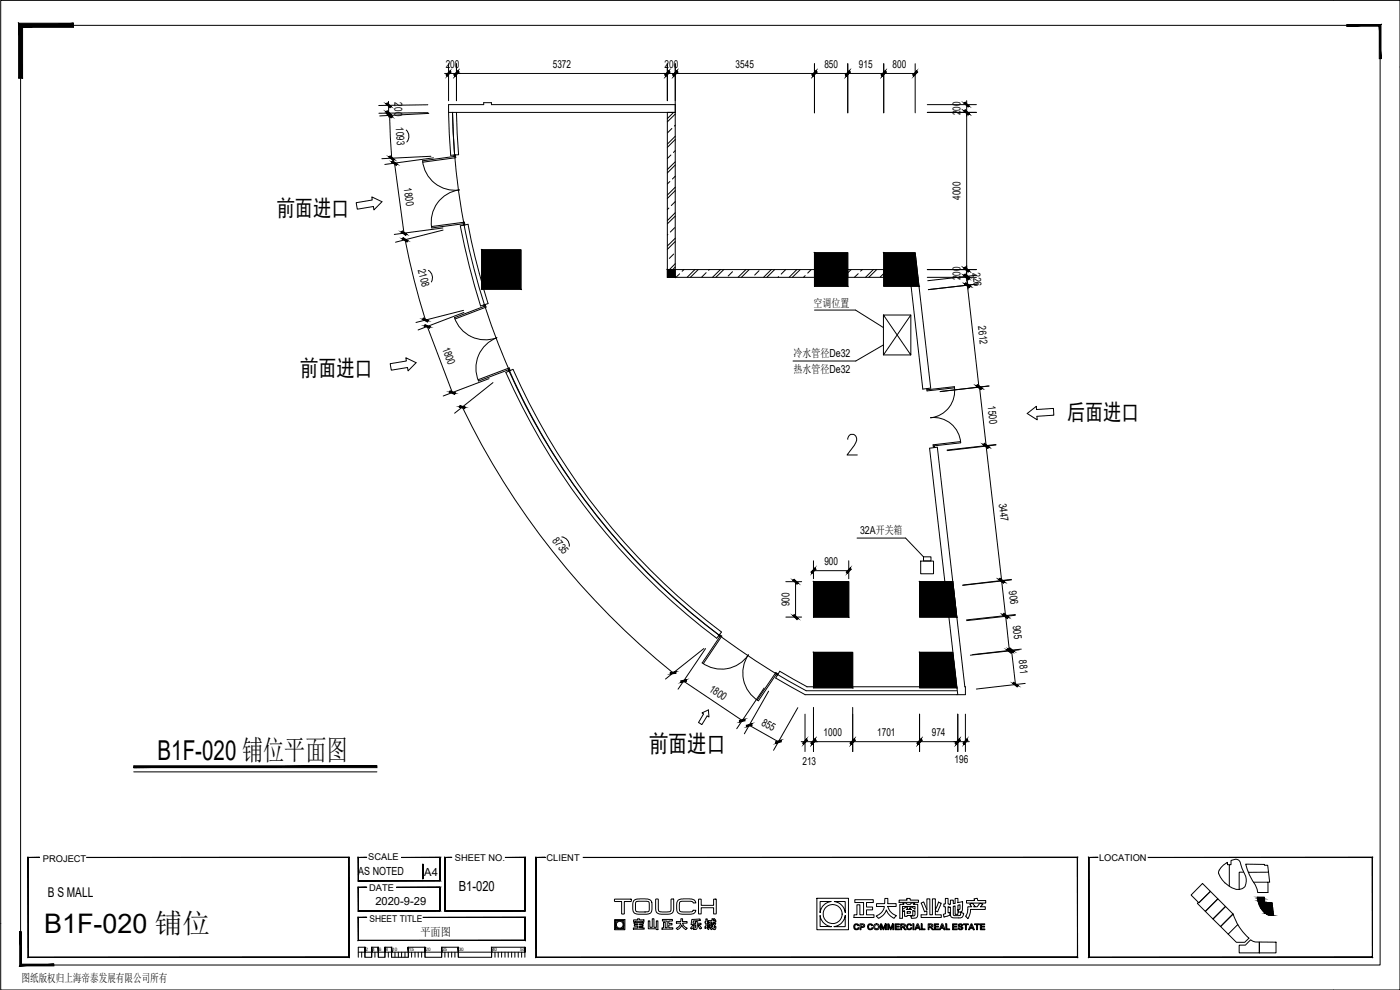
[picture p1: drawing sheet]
<svg xmlns="http://www.w3.org/2000/svg" width="420mm" height="297mm" viewBox="0 0 420 297" stroke-linecap="round" stroke-linejoin="round" font-family="sans-serif">
<path d="M202.6 31.4h-55.1v-.6h-2.3v.6h-10.6v2.3h68M138.1 67.8l2.4-.5a200.3 200.3 0 0 0 6 23.8l-2.3 .7a220.5 220.5 0 0 1-6.1-24zM147.5 82v4.6M273.4 85.9l3.5 30.8 2.4-.3-3.5-30.5M241.6 208.4h48.1v-2.3h-.1l-8.3-71.9-2.3 .3 8.4 73.9M242.1 206.1h45M242.2 206.1l-8.2-4.7-1.2 2 8.8 5" fill="none" stroke="#000" stroke-width=".3"/>
<path d="M135.8 33.7a200.8 200.8 0 0 0 106.1 173.5h45.2" fill="none" stroke="#000" stroke-width=".3"/>
<g fill="none" stroke="#000" stroke-width=".3">
<path d="M134.6 33.7l.7 12.9 2.3-.2-.6-12.7M135.8 33.7l.6 12.8M136.3 46.9l-.1-.3 .5-.1 .1 .8-9.9 1.4M136.7 46.9l-9.9 1.3a9.8 9.8 0 0 0 11.1 8.8M137.9 57a9.8 9.8 0 0 0-8.3 11.4M139 67.1l.1 .4h.4l-.1-.8-9.9 1.3M139.4 67.1l-9.8 1.3M145.3 91.9l-.1-.4 .4-.1 .3 .7-9.3 3.6M145.7 91.8l-9.3 3.5a9.8 9.8 0 0 0 12.7 6M149.1 101.3a9.8 9.8 0 0 0-5.5 13l9.4-3.5M151.8 111.7l2.2-.9a200.4 200.4 0 0 0 62.5 78.8l-1.4 1.9a201.9 201.9 0 0 1-63.3-79.8zM152.5 110.8a201.9 201.9 0 0 0 63.3 79.8"/>
<path d="M152.6 110.9l.1 .5 .4-.2-.3-.8-9.3 3.5M278.5 116.6v.3M286.4 116a8.1 8.1 0 0 1-7.1 9.4M286.4 116l-8.2 1M286.5 116.4l-8.3 .9-.1-.7M279.3 125.3a8.1 8.1 0 0 1 9 7.5M288.3 132.5l-8.3 1 .1 .6h.4v-.3M288.3 132.9l-8.2 .9M216 191l-.3-.3 .2-.3 .7 .5-5.5 8.2M216.3 190.7l-5.6 8.2M224.6 196.5a9.8 9.8 0 0 0 3 13.8M224.6 196.5a9.8 9.8 0 0 1-13.9 2.4"/>
<path d="M232.9 202.4l.4 .2 .2-.3-.7-.5-5.6 8.2M233.2 202l-5.6 8.3"/>
</g>
<!-- layer: 0 -->
<g fill="#000" stroke="#000" stroke-width=".3">
<path d="M413.9 7.9v9.7h.5zM413.9 7.9l.5-.5v10.2zM404.2 7.9h9.7l.5-.5zM404.2 7.4h10.2l-10.2 .5z"/>
<path d="M5.6 7v16.5h1.2zM5.6 7l1.2 1.2v15.3zM5.6 7l1.2 1.2 15.3-1.2zM6.8 8.2l15.3-1.2v1.2z"/>
<path d="M116.2 30.8l-.3 .4 1.5 .8zM115.9 31.2l1.5 .8-.3 .3z"/>
<path d="M115.9 33.6l1.2 1.1 .3-.3zM115.9 33.6l.3-.4 1.2 1.2z"/>
<path d="M116.2 34.2l1.1 1.2 .4-.4zM116.5 33.9l1.2 1.1-1.5-.8z"/>
<path d="M133.9 22.5l.3 .3 .8-1.5zM135 21.3l.4 .3-1.2 1.2z"/>
<path d="M137.4 21.3l-.8 1.5 1.2-1.2zM136.2 22.5l1.2-1.2-.8 1.5z"/>
<path d="M137.4 21.3l-.8 1.5 1.2-1.2zM136.2 22.5l1.2-1.2-.8 1.5z"/>
<path d="M199.5 22.5l.4 .3 .8-1.5zM200.7 21.3l.3 .3-1.1 1.2z"/>
<path d="M199.5 22.5l.4 .3 .8-1.5zM200.7 21.3l.3 .3-1.1 1.2z"/>
<path d="M203.1 21.3l-.9 1.5 1.2-1.2zM201.9 22.5l1.2-1.2-.9 1.5z"/>
<path d="M203.1 21.3l-.9 1.5 1.2-1.2zM201.9 22.5l1.2-1.2-.9 1.5z"/>
<path d="M243.7 22.5l.3 .3 .9-1.5zM244.9 21.3l.3 .3-1.2 1.2z"/>
<path d="M244.9 21.3l-.9 1.5 1.2-1.2zM243.7 22.5l1.2-1.2-.9 1.5z"/>
<path d="M253.7 22.5l.3 .3 .8-1.5zM254.8 21.3l.4 .3-1.2 1.2z"/>
<path d="M254.8 21.3l-.8 1.5 1.2-1.2zM254.8 21.3l-.8 1.5-.3-.3z"/>
<path d="M264.5 22.5l.3 .3 .8-1.5zM265.6 21.3l.4 .3-1.2 1.2z"/>
<path d="M265.6 21.3l-.8 1.5 1.2-1.2zM264.5 22.5l1.1-1.2-.8 1.5z"/>
<path d="M273.9 22.5l.3 .3 .9-1.5zM275.1 21.3l.3 .3-1.2 1.2z"/>
<path d="M289.7 30.6l-.4 .4 1.5 .8zM289.3 31l1.5 .8-.3 .3z"/>
<path d="M289.3 33.3l1.2 1.2 .3-.4zM289.7 33l1.1 1.1-1.5-.8z"/>
<path d="M289.3 33.3l1.2 1.2 .3-.4zM289.7 33l1.1 1.1-1.5-.8z"/>
<path d="M117.1 46.8l-.3 .3 1.6 .8zM116.8 47.1l1.6 .8-.4 .3z"/>
<path d="M117.6 48.6l1.3 1 .3-.3zM117.9 48.2l1.3 1.1-1.6-.7z"/>
<path d="M120.7 69.3l-.3 .4 1.6 .6zM120.4 69.7l1.6 .6-.2 .3z"/>
<path d="M120.7 71.7l1.4 .9 .3-.4zM121 71.3l1.4 .9-1.7-.5z"/>
<path d="M144.6 75l11.7 11.8v-11.8zM144.6 75l11.7 11.8h-11.7z"/>
<path d="M244.4 75.8l10 10.1v-10.1zM244.4 75.8l10 10.1h-10z"/>
<path d="M265.2 75.8l10.6 10.1-1.1-10.1zM265.2 75.8l10.6 10.1h-10.6z"/>
<path d="M127 95.4l-.2 .4 1.7 .4zM126.8 95.8l1.7 .4-.2 .4z"/>
<path d="M127.4 97.8l1.5 .7 .2-.4zM127.6 97.4l1.5 .7-1.7-.3z"/>
<path d="M289.6 82.2l-.3 .4 1.7 .6zM289.3 82.6l1.7 .6-.3 .4z"/>
<path d="M289.7 80.1l-.4 .4 1.5 .8zM289.3 80.5l1.5 .8-.3 .3z"/>
<path d="M289.7 80.1l-.4 .4 1.5 .8zM289.3 80.5l1.5 .8-.3 .3z"/>
<path d="M289.3 82.8l1.2 1.2 .3-.4zM289.3 82.8l.4-.3 1.1 1.1z"/>
<path d="M289.5 85.2l1.3 1.1 .3-.4zM289.8 84.9l1.3 1-1.6-.7z"/>
<path d="M289.6 85.2l1.4 1.1 .3-.4zM289.9 84.9l1.4 1-1.7-.7z"/>
<path d="M135.1 117.2l-.2 .5 1.7 .2zM134.9 117.7l1.7 .2-.2 .4z"/>
<path d="M293.3 115.4l-.3 .4 1.6 .7zM293 115.8l1.6 .7-.3 .4z"/>
<path d="M293.2 115.8l1.3 1 .3-.3zM293.5 115.4l1.3 1.1-1.6-.7z"/>
<path d="M137.9 122.1l1.5 .5 .2-.4zM138 121.7l1.6 .5-1.7-.1z"/>
<path d="M295.4 133l-.3 .4 1.7 .7zM295.1 133.4l1.7 .7-.3 .3z"/>
<path d="M295.2 133.5l1.3 1.1 .3-.4zM295.4 133.1l1.4 1.1-1.6-.7z"/>
<path d="M238 174.1l1.2 1.2 .3-.4zM238 174.1l.3-.3 1.2 1.1z"/>
<path d="M244.6 170.5l-.9 1.4 1.2-1.1zM244.6 170.5l-.9 1.4-.3-.3z"/>
<path d="M254 171.6l.3 .3 .8-1.4zM255.1 170.5l.4 .3-1.2 1.1z"/>
<path d="M244.1 174.5l10.6 10.7v-10.7zM244.1 174.5l10.6 10.7h-10.6z"/>
<path d="M276 174.5l11.1 10.7-1.1-10.7zM276 174.5l11.1 10.7h-11.1z"/>
<path d="M300.1 173.5l-.3 .3 1.6 .7zM299.8 173.8l1.6 .7-.3 .4z"/>
<path d="M299.8 174l1.3 1 .3-.3zM300.1 173.6l1.3 1.1-1.6-.7z"/>
<path d="M238.3 184.4l-.3 .3 1.5 .9zM238 184.7l1.5 .9-.3 .3z"/>
<path d="M244.1 195.7l11.8 10.7v-10.7zM244.1 195.7l11.8 10.7h-11.8z"/>
<path d="M276 195.7l11.1 10.7-1.2-10.7zM276 195.7l11.1 10.7h-11.1z"/>
<path d="M301.3 184.2l-.3 .4 1.6 .6zM301 184.6l1.6 .6-.3 .4z"/>
<path d="M301 184.4l1.3 1 .3-.4zM301.3 184l1.3 1-1.6-.6z"/>
<path d="M302.4 194.6l-.3 .4 1.6 .7zM302.1 195l1.6 .7-.3 .3z"/>
<path d="M302.8 194.8l1.3 1 .3-.4zM303.1 194.4l1.3 1-1.6-.6z"/>
<path d="M201.2 201.7v.5l1.6-.6zM201.2 202.2l1.6-.6 .1 .4z"/>
<path d="M204.4 204.8l1.6-.4v-.5zM204.3 204.3l1.7-.4-1.6 .9z"/>
<path d="M221.9 216.1l.1 .5 1.5-.8zM222 216.6l1.5-.8 .1 .5z"/>
<path d="M224.1 218l1.6-.4-.1-.4zM224 217.6l1.6-.4-1.5 .8z"/>
<path d="M304.2 204.7l-.2 .3 1.6 .7zM304 205l1.6 .7-.3 .4z"/>
<path d="M40.1 229.8v.5l73-.5zM40.1 230.3l73-.5v.5z"/>
<path d="M232.7 222.6l.2 .4 1.5-.9zM232.9 223l1.5-.9 .1 .5z"/>
<path d="M242 221.8l-1.1 1.2 .3 .3zM242 221.8l.4 .3-1.2 1.2z"/>
<path d="M244.6 221.8l-.9 1.5 1.2-1.2zM244.6 221.8l-.9 1.5-.3-.3z"/>
<path d="M244.6 221.8l-.9 1.5 1.2-1.2zM244.6 221.8l-.9 1.5-.3-.3z"/>
<path d="M255.1 223l.4 .3 .8-1.5zM256.3 221.8l.4 .3-1.2 1.2z"/>
<path d="M256.3 221.8l-.8 1.5 1.2-1.2zM256.3 221.8l-.8 1.5-.4-.3z"/>
<path d="M275.2 223l.3 .3 .9-1.5zM276.4 221.8l.3 .3-1.2 1.2z"/>
<path d="M276.4 221.8l-.9 1.5 1.2-1.2zM276.4 221.8l-.9 1.5-.3-.3z"/>
<path d="M286.7 223l.3 .3 .9-1.5zM287.9 221.8l.3 .3-1.2 1.2z"/>
<path d="M286.7 223l.3 .3 .9-1.5zM287.9 221.8l.3 .3-1.2 1.2z"/>
<path d="M290.2 221.8l-.9 1.5 1.2-1.2zM290.2 221.8l-.9 1.5-.3-.3z"/>
<path d="M26.1 257.2h78.6zM26.1 257.3l78.6-.1zM104.7 257.2v30.1zM104.6 257.3l.1 30zM8.5 287.3h96.2zM8.5 287.3l96.1-.1zM8.5 257.2v30.1zM8.5 257.2v30zM8.5 257.2h3.4zM8.5 257.3l3.4-.1z"/>
<path d="M120.6 257.2h11.5zM120.6 257.3l11.5-.1zM132 257.3l.1 7zM132 257.3l.1 7zM107.5 264.3h24.6zM107.5 264.3l24.5-.1zM107.5 257.2v7.1zM107.5 257.2l.1 7zM107.5 257.2h2.5zM107.6 257.3l2.4-.1z"/>
<path d="M126.9 259.3v4.4zM126.9 259.3v4.4z"/>
<path d="M151.7 257.2h5.9zM151.7 257.3l5.9-.1zM157.6 257.2v16.1zM157.5 257.3l.1 16zM133.5 273.3h24.1zM133.5 273.3l24-.1zM133.5 257.2v16.1zM133.5 257.2l.1 16zM133.5 257.2h2.1zM133.6 257.3l2-.1z"/>
<path d="M175 257.2h148.4zM175 257.3l148.4-.1zM323.4 257.2v30.1zM323.3 257.3l.1 30zM160.9 287.3h162.5zM160.9 287.3l162.4-.1zM160.9 257.2v30.1zM160.9 257.2l.1 30zM160.9 257.2h2.7zM161 257.3l2.6-.1z"/>
<path d="M344.6 257.2h67.3zM344.6 257.3l67.3-.1zM411.9 257.2v30.1zM411.9 257.3v30zM326.7 287.3h85.2zM326.7 287.3l85.2-.1zM326.7 257.2v30.1zM326.7 257.2l.1 30zM326.7 257.2h2.8zM326.8 257.3l2.7-.1z"/>
<path d="M5.9 279.6l.5 9.7v-9.7zM5.9 279.6l.5 9.7-.5 .5zM6.4 289.3l-.5 .5 10.3-.5zM5.9 289.8l10.3-.5v.5z"/>
<path d="M119 266.2h13.1zM119 266.3l13.1-.1zM132 266.3l.1 7zM132 266.3l.1 7zM107.5 273.3h24.6zM107.5 273.3l24.5-.1zM107.5 266.2v7.1zM107.5 266.2l.1 7zM107.5 266.2h2.5zM107.6 266.3l2.4-.1z"/>
<path d="M127 275.2h30.6zM127 275.3l30.6-.1zM157.6 275.2v7zM157.5 275.3l.1 6.9zM107.5 282.2h50.1zM107.5 282.2l50-.1zM107.5 275.2v7zM107.5 275.2l.1 6.9zM107.5 275.2h2.5zM107.6 275.3l2.4-.1z"/>
<path d="M109.5 284.2l.1 1.5zM109.5 284.2l.1 1.5z"/>
<path d="M111.5 284.2l.1 1.5zM111.5 284.2l.1 1.5z"/>
<path d="M113.5 284.2l.1 1.5zM113.5 284.2l.1 1.5z"/>
<path d="M115.5 284.2l.1 1.5zM115.5 284.2l.1 1.5z"/>
<path d="M117.5 284.2l.1 1.5zM117.5 284.2l.1 1.5z"/>
<path d="M122.5 284.2l.1 1.5zM122.5 284.2l.1 1.5z"/>
<path d="M127.5 284.2l.1 1.5zM127.5 284.2l.1 1.5z"/>
<path d="M132.5 284.2l.1 1.5zM132.5 284.2l.1 1.5z"/>
<path d="M137.5 284.2l.1 1.5zM137.5 284.2l.1 1.5z"/>
<path d="M147.5 284.2l.1 1.5zM147.5 284.2l.1 1.5z"/>
<path d="M157.5 284.2l.1 1.5zM157.5 284.2l.1 1.5z"/>
</g>
<g fill="none" stroke="#000" stroke-width=".3">
<path d="M.2 .1h420v296.9h-420zM6.2 7.6h408v281.9h-408zM144.6 75h11.7v11.8h-11.7zM244.4 75.8h10v10.1h-10zM265.2 75.8h9.5l1.1 10.1h-10.6zM244.4 93h12.4M244.1 174.5h10.6v10.7h-10.6zM257.2 161.4h14.6M276 174.5h10l1.1 10.7h-11.1zM244.1 195.7h11.8v10.7h-11.8zM276 195.7h9.9l1.2 10.7h-11.1zM40.1 231.6h73"/>
<path d="M107.5 285.7h50v1.5M108.5 285.7v1.5M109.5 285.7v1.5M111.5 285.7v1.5M112.5 285.7v1.5M113.5 285.7v1.5M115.5 285.7v1.5M116.5 285.7v1.5M117.5 285.7v1.5M118.5 285.7v1.5M119.5 285.7v1.5M120.5 285.7v1.5"/>
<path d="M121.5 285.7v1.5M122.6 285.7v1.5M123.5 285.7v1.5M124.5 285.7v1.5M125.5 285.7v1.5M126.5 285.7v1.5M127.6 285.7v1.5M132.5 285.7v1.5M133.5 285.7v1.5M134.5 285.7v1.5M135.6 285.7v1.5M136.5 285.7v1.5"/>
<path d="M137.5 285.7v1.5M147.5 285.7v1.5M148.5 285.7v1.5M149.5 285.7v1.5M150.5 285.7v1.5M151.6 285.7v1.5M152.5 285.7v1.5M153.5 285.7v1.5M154.5 285.7v1.5M155.5 285.7v1.5M156.5 285.7v1.5M157.5 284.2h-10v3h-10v-3h-5v3h-4.9v-3h-5v3h-5.1v-3h-2v3h-2v-3h-2v3h-2v-3h-2v3"/>
</g>
<path d="M254.4 131.8a1.68 1.68 0 0 1 .9-1.5h.9a1.64 1.64 0 0 1 .7 2.4l-2.7 3.8h3.1" fill="none" stroke="#000" stroke-width=".3"/>
<!-- layer: PUB_HATCH -->
<g fill="none" stroke="#000" stroke-width=".3">
<path d="M201.6 38.6l-1.3 1.3M202.1 33.7l-1.8 1.9M202.6 34.2l-2.3 2.4M202.6 37.5l-.2 .3M201 54.5l-.7 .7M201.3 46.5l-1 1.1M202.6 40.9l-2.3 2.4M202.6 48.5l-2.3 2.4M202.6 56.2l-2.3 2.3M202.6 41.9l-2.3 2.3M202.6 49.5l-2.3 2.4M202.6 57.2l-2.3 2.3"/>
<path d="M202.6 45.2l-.5 .5M202.6 52.9l-.8 .8M200.4 70.3l-.1 .2M200.7 62.4l-.4 .5M202.2 76.2l-1.3 1.3M202.5 68.3l-1.3 1.3M202.6 63.8l-2.3 2.4M202.6 71.5l-2.3 2.3M202.6 79.1l-1.7 1.8M202.6 64.8l-2.3 2.4M202.6 72.5l-2.3 2.3M202.6 60.5l-1.1 1.2"/>
<path d="M202.6 80.1l-.7 .8M204 82.2l-1.1 1M205.2 80.9l-.5 .5M208.5 80.9l-2.3 2.3M209.6 80.9l-2.4 2.3M211.9 81.8l-1.3 1.3M212.9 80.9l-.3 .2M216.2 80.9l-2.4 2.3M217.2 80.9l-2.4 2.3M219.8 81.5l-1.3 1.3M223.9 80.9l-2.4 2.3M224.8 80.9l-2.3 2.3"/>
<path d="M227.8 81.2l-1.3 1.3M231.5 80.9l-2.3 2.3M232.5 80.9l-2.4 2.3M233.7 83l-.2 .2M235.8 80.9l-1.4 1.3M239.1 80.9l-2.3 2.3M240.2 80.9l-2.4 2.3M241.6 82.7l-.5 .5M243.5 80.9l-1.1 1M254.4 80.9h.1M255.4 80.9l-1 1M257.6 82.1l-1.2 1.1"/>
<path d="M258.8 80.9l-.5 .5M262.1 80.9l-2.3 2.3M263.1 80.9l-2.4 2.3M265.2 82.1l-1 1"/>
</g>
<path d="M202.6 31.4v49.5h41.8v2.3h-41.8M202.6 33.7h-2.3v47.2M265.2 83.2v-2.3h-10.8v2.3h21.1" fill="none" stroke="#000" stroke-width=".3"/>
<!-- layer: PUB_HATCH -->
<path d="M200.3 80.9l2.3 2.3h-2.3zM200.3 80.9l2.3 2.3v-2.3z" fill="#000" stroke="#000" stroke-width=".3"/>
<path d="M200.3 80.9h2.3v2.3h-2.3z" fill="none" stroke="#000" stroke-width=".3"/>
<g fill="none" stroke="#000" stroke-width=".3">
<path d="M134.6 19.1v11.1M137 19.1v11.1M200.3 19.1v11.1M202.6 19.1v14.8M244.4 19.1v14.8M254.4 19.1v14.8M265.2 19.1v14.8M274.7 19.1v14.8M116.6 30.4l.1 4.7M116.9 34.6l.7 12.9M121.9 39a2.6 2.6 0 0 1 .2 3.6M128.4 31.4l-14.7 .3"/>
<path d="M128.4 33.8l-14.7 .2M128.7 34l-14.7 .8M133.4 22h70.4M202.6 22h72.1M278.3 31.4h14.7M278.3 33.7h14.7M290.1 30.2v4.7M290.1 33.7v50.7M118.4 49l2.8 21M129.3 46.9l-14.7 .7M130.1 47.4l-14.6 1.9M121.6 72a220.5 220.5 0 0 0 6.1 24"/>
<path d="M132.9 68.4l-14.6 1.9M133 69l-14.3 3.7M128.2 97.9l7.6 19.9M128.6 81.1a2.6 2.6 0 0 1 .9 3.5M139.1 93.1l-14.3 3.7M139.2 93.8l-13.7 5.2M256.8 93l8.3 5.3M265.1 94.5v12h8.2v-12h-8.2l8.2 12M273.3 94.5l-8.2 12M278.3 80.9h14.7M278.3 83.2h14.7M290 81.7l.6 5"/>
<path d="M290.3 85.6l3.5 30.5M293.1 82.6l-14.7 1.6M293.4 85.2l-14.8 1.7M146.8 113.6l-13.8 5.2M148 114.8l-11.6 9.2M265.1 103.5l-8.3 4.8h-18.8M294 116.1l2 17.6M296.9 115.8l-14.8 1.7M138.7 122.1a231.8 231.8 0 0 0 63.3 79.8M296 133.8l4.6 40.4M298.9 133.4l-14.7 1.6M298.9 133.5l-14.6 1.7"/>
<path d="M168.6 161.1a2.6 2.6 0 0 1 2.2 2.8M235.8 174.5h4.8M238.8 174.5v10.7M244.1 168.3v5.3M244.1 171.2h10.6M254.7 168.3v5.3M271.8 161.4l5.4 5.7M276.3 168.3h3.9v3.9h-3.9zM277.2 167.1h2.2v1.2h-2.2zM300.6 174.3l1.2 10.6M303.5 173.8l-14.6 1.7M303.6 174l-14.7 1.6"/>
<path d="M211.2 194.6l-11.5 9.1M211.8 194.6l-8.3 12.2M235.8 185.2h4.8M301.8 184.7l1.1 10.6M303.6 195.1l1.2 10.3M304.7 184.6l-14.6 1.6M304.7 184.4l-14.6 1.6M305.9 195l-14.7 1.6M306.5 194.8l-14.6 1.6M205.1 204.4l17.7 11.8M224.9 217.6l8.7 5M229.3 206.4l-8.2 12.2"/>
<path d="M230.7 207.4l-7.3 12.8M239.4 212.3l-7.2 12.8M241.6 214.3v11.2M244.1 212.2v13.3M255.9 212.2v13.3M276 214.3v11.2M287.4 214.3v11.2M289.7 214.3v11.2M307.7 205l-14.7 1.7M240.5 222.5h50.4"/>
</g>
<g fill="none" stroke="#000" stroke-width=".3">
<path d="M184.4 269.9h5.1a.52 .52 0 0 1-.2 .6 .52 .52 0 0 1-.6 0h-1.3v3a.49 .49 0 0 1-.4 .8 .49 .49 0 0 1-.4-.8v-3h-1.4a.52 .52 0 0 1-.7 0 .52 .52 0 0 1-.1-.6zM184.4 275.9h3.1v3.1h-3.1zM184.7 277.5l.6 1 .6 .2h-1.2zM184.7 276.2h1.2l-.8 .3-.4 .9zM186.1 276.2h1.1v1.2l-.3-.9zM186.1 278.7l.6-.2 .5-1v1.2zM190.2 276h1.2l-.1-.3h.6l.1 .3h1.3v.7h-.5v-.3h-2.2v.3h-.4zM190.3 270.2l.8-.4 2.4-.1a1.68 1.68 0 0 1 2.2 2v.6a1.91 1.91 0 0 1-2.7 2h-1a1.76 1.76 0 0 1-1.8-.5 1.76 1.76 0 0 1-.3-1.8l.1-1.3zM190.3 276.8h2.8v.4h-1.2v.3h.8a.25 .25 0 0 1 .3 0 .25 .25 0 0 1 0 .4h-.4l.3 .3-.2 .2h.6v.4h-3.2v-.4h1.4v-.5h-1.1v-.4h1.1v-.3h-1.2zM190.9 270.5l2.6-.1a.94 .94 0 0 1 1.1 .1 .94 .94 0 0 1 .3 1.1v.6a1.19 1.19 0 0 1-.4 1.3 1.19 1.19 0 0 1-1.3 .1h-.9a1.16 1.16 0 0 1-1.3-.2 1.16 1.16 0 0 1-.3-1.2zM191.9 277.9h.5l-.2 .2 .3 .3h-.6zM194.6 276.3h.4v1.9h.7v-2.5h.6v2.5h.7v-1.9h.4v2.6h-.4v-.2h-2.4z"/>
<path d="M196.8 269.8h.8v2.1a1.12 1.12 0 0 0 .7 1.7h1.7a.97 .97 0 0 0 1-.1 .97 .97 0 0 0 .4-1l.1-2.8 .7 .2v2a1.85 1.85 0 0 1-.5 2 1.85 1.85 0 0 1-1.9 .4h-.7a1.85 1.85 0 0 1-2-.5 1.85 1.85 0 0 1-.3-1.9zM198.8 275.9h3v.4h-1.1v.8h1v.4h-1v.9h1.2v.4h-3.2v-.4h.4v-1.7h.5v1.7h.6v-2.1h-1.4zM203 276.5h.6a.56 .56 0 0 0 .7-.1 .56 .56 0 0 0 0-.7h.6l-.1 .8h1a.28 .28 0 0 1 .4 .2 .28 .28 0 0 1-.4 .3h-.9a2.24 2.24 0 0 0 1.3 1.5l-.4 .4-.8-.6-.4-.7-.4 .7a.69 .69 0 0 1-1 .5l-.3-.3a1.94 1.94 0 0 0 1.4-1.5h-1.3zM203.5 270.1l.9-.4h2.2a1.85 1.85 0 0 1 2.2 1.2h-.8l-.3-.4-.4-.1h-2.1a.94 .94 0 0 0-1.1 .1 .94 .94 0 0 0-.2 1.1v.9a.98 .98 0 0 0 .3 1 .98 .98 0 0 0 1 .1h2.4l.4-.5h.8a1.09 1.09 0 0 1-1.1 1.1l-2.5 .1a1.75 1.75 0 0 1-2.1-2.2l.1-1.4zM207.6 275.9l2.5-.2 .1 .5-2.1 .2-.1 .6h.7v-.5h.5v.5h1.2v.4l-1.2 .1a1.11 1.11 0 0 1-.5 1.4h-.5l-.1-.4 .6-.1v-1h-1.3zM207.9 277.5l.5 .3-.8 1-.4-.3zM209.5 277.8a.35 .35 0 0 1 .4-.2 .35 .35 0 0 1 .3 .3l.4 .6-.5 .3zM209.7 269.8l.7 .1v1.4a.24 .24 0 0 0 0 .3 .24 .24 0 0 0 .4 0h3.4v-1.7l.2-.1a.49 .49 0 0 1 .6 .1 .49 .49 0 0 1 0 .6l-.1 3.7h-.7v-1.8h-3.8v1.8h-.3a.44 .44 0 0 1-.5-.2 .44 .44 0 0 1 0-.5zM211.8 275.7h.5v.8h.2v.4h-.2l.2 1.3 .1-2h1.1v-.5h.4v.5h.3l-.3-.3 .3-.2 .4 .3-.3 .2h.3v.4h-.7l.1 .9 .2-.7 .4 .3-.6 1 .2 .4 .1-.6a.51 .51 0 0 1 .3 .8 .51 .51 0 0 1-.9-.2l-.4 .5-.3-.4a1.51 1.51 0 0 0 .5-2h-.8v.4h.6a.97 .97 0 0 1-.2 1.3h-.4v-.2l-.3 .8-.3-.3 .2-.4-.9 .3-.1-.5 .3-.1v-.8a.32 .32 0 0 1-.2-.4 .32 .32 0 0 1 .2-.3zM212.9 277.4h.3l-.1 .5h-.2zM214.8 269.8h.1M245.2 269.5h9.4v9.5h-9.4z"/>
<path d="M246.1 274.7a3.8 3.8 0 0 0 3.4 3.3h-3.4zM246.1 270.5h3.3a3.7 3.7 0 0 0-3.3 3.3zM250.3 278a3.8 3.8 0 0 0 3.4-3.3l-.1 3.3zM250.4 270.5h3.3v3.3a3.8 3.8 0 0 0-3.3-3.3zM256.4 277.5l.9-.3 .5 .5-.3 .1a.56 .56 0 0 0-.8-.3 .56 .56 0 0 0-.2 .9l.4 .3 .9-.3a.87 .87 0 0 1-1.3 .4 .87 .87 0 0 1-.1-1.3zM256.5 269.9h5.6v.9h-2v1.3h1.8v.9h-1.8v1.5h2.2v.8h-6v-.8h.9v-3h.9v3h1.1v-3.7h-2.7zM258.1 277.2h.5a.65 .65 0 0 1 .9 .7 .65 .65 0 0 1-1.1 .4v.7h-.3zM258.4 277.4h.1a.39 .39 0 0 1 .6 0 .39 .39 0 0 1-.1 .6 .4 .4 0 0 1-.6 0 .4 .4 0 0 1 0-.6zM260.6 277.3l.9-.1 .5 .5-.4 .1a.56 .56 0 0 0-.8-.3 .56 .56 0 0 0-.1 .9l.4 .3 .9-.3a.89 .89 0 0 1-1.4 .3 .89 .89 0 0 1 0-1.4zM263.1 271.1h2.4l.1-1.4a.49 .49 0 0 1 .6-.2 .49 .49 0 0 1 .2 .7v.9h2.5v.9h-2.5a3.8 3.8 0 0 0 2.6 2.7l-.6 .7a3.9 3.9 0 0 1-2.4-2.4 3.5 3.5 0 0 1-2.4 2.4l-.6-.5a3.7 3.7 0 0 0 2.4-2.9h-2.3zM264.2 277.2h.4l.5 1.4 .5-1.4h.4v1.8h-.3l.1-1.5-.6 1.5-.2-.1-.5-1.4v1.5h-.3zM266.4 277.2h.4l.5 1.4 .5-1.4h.4v1.8h-.3v-1.5l-.5 1.5h-.2l-.5-1.5v1.5h-.3z"/>
<path d="M268.6 277.2h1.3v.2h-1v.5h1v.3h-1v.5h1.1v.3h-1.4zM269.8 270.1h2.4l-.1-.5h.2a.52 .52 0 0 1 .6-.1 .52 .52 0 0 1 .3 .6h2.4v.6h-5.8zM270 271.3h1.3l-.4-.4h1a.98 .98 0 0 0 1.3 .4 .95 .95 0 0 1 1.3-.3l-.3 .3h1.2v1.8a2.43 2.43 0 0 1-.5 2.3l-.8 .1a.51 .51 0 0 1-.6-.1 .51 .51 0 0 1-.1-.6h-.1a.81 .81 0 0 0 1.3-.7v-.9l-.2 .3-.5-.3v1.5h-1.7a.45 .45 0 0 1-.6 .2 .45 .45 0 0 1-.1-.6v-1.1l-.4 .3-.3-.3v2.3h-.8zM270.3 277.2a1.14 1.14 0 0 1 1.4 .6l-.4 .4 .6 .8h-.4l-.6-.8h-.3v.8h-.3zM270.6 277.4h.3a.34 .34 0 0 1 .5 .1 .34 .34 0 0 1-.1 .5 .34 .34 0 0 1-.5-.1h-.2zM270.8 272h3.8v.8l-1.2-.7-.4 .4 .6 .4h-1.6l.5-.4-.5-.5-1.2 .9zM272.2 273.5h1v.5h-1zM272.3 277.4l.3-.2h.7l.3 .5-.3 .1a.56 .56 0 0 0-.8-.3 .56 .56 0 0 0-.1 .9l.4 .3 .4-.1 .1-.3 .4 .1a.89 .89 0 0 1-1.4 .4 .89 .89 0 0 1 0-1.4zM274 277.2h.3v1.8h-.3zM275.3 277.2h.2l.8 1.8h-.3l-.2-.5h-.8l-.2 .5h-.3zM275.4 277.5l.3 .8h-.6zM276.4 271l.8-.3 1 2.2v-3.2h.9v4.8h.7v-4.8a.59 .59 0 0 1 .8 0 .59 .59 0 0 1 .1 .8v2.5l1-2.3 .8 .3-1 2.3a.23 .23 0 0 1-.1 .3 .23 .23 0 0 1-.3-.1l-.4-.3v1.3h1.8v.8h-6.1v-.8h1.8v-1.2l-.7 .3z"/>
<path d="M276.5 277.2h.3v1.5h.8v.3h-1.1zM278.6 277.2h.1a.77 .77 0 0 1 .9 0 .77 .77 0 0 1 .2 .9l-.3 .1 .7 .8h-.4l-.6-.8h-.4v.8h-.2zM278.8 277.4h.3a.33 .33 0 0 1 .5 .1 .33 .33 0 0 1 0 .5 .33 .33 0 0 1-.5-.1h-.3zM280.4 277.2h1.3v.2h-1v.5h.9v.3h-.9v.5h1v.3h-1.3zM282.6 277.2h.3l.7 1.8h-.3l-.1-.5h-.8l-.2 .5h-.3zM282.7 277.5l.3 .8h-.6zM283.7 269.6h.8v1.6h.4v.2l.3-.1v-1.2h.9v1l.5-.1v-1.4h.9v1.2l1.4-.3-.1 2.8-.4 .3-.7 .1-.2-.8 .6-.2v-1.2l-.6 .1v2a.51 .51 0 0 1-.1 .8 .51 .51 0 0 1-.8-.2v-2.4l-.5 .1v1.8a.71 .71 0 0 0 .1 .9 .71 .71 0 0 0 .8 .1l1.2-.1 .2-.9 .1 .1a.74 .74 0 0 1 .7 .7 .74 .74 0 0 1-.5 .7l-1 .2a2.76 2.76 0 0 1-2.4-.5l-.1-2.8-.3 .2-.1-.2h-.3v1.8l.6-.1v.2a.59 .59 0 0 1-.1 .6 .59 .59 0 0 1-.6 .2l-1.1 .4-.2-.8 .6-.2v-2.1h-.4v-.9h.4zM283.8 277.2h.3v1.5h.9v.3h-1.2zM285.9 277.2h1.3v.2h-1v.5h.9v.3h-.9v.5h1.1v.3h-1.4zM287.7 277.4l.8-.2 .4 .5h-.3l-.1-.2a.32 .32 0 0 0-.4-.1 .32 .32 0 0 0-.2 .4h.1a.65 .65 0 0 1 .8 .3 .65 .65 0 0 1-.2 .8l-.9-.1-.2-.4h.2a.43 .43 0 0 0 .5 .3 .43 .43 0 0 0 .4-.4 .78 .78 0 0 1-.9-.9zM289.1 277.2h1.5v.2h-.6v1.6h-.3v-1.6h-.6zM290.1 270.2h2.4l-.2-.5 1-.2v.2a.57 .57 0 0 0 .9 .5h1.6v.8h-1.7l.8 .3-.6 .8h1.4v.8h-4.4l-.1 1.1-.8 1.6-.6-.6 .6-1.3v-1.6h1.2l-.6-.8 .7-.3h-1.6z"/>
<path d="M291.4 277.2h.3l.7 1.8h-.3l-.2-.5h-.7l-.2 .5h-.3zM291.5 277.5l.3 .8h-.5zM291.8 271h2.2l-.2 .4a.91 .91 0 0 1-1.3 .7h-.2a.49 .49 0 0 0-.2-.8zM292.5 277.2h1.5v.2h-.6v1.6h-.3v-1.6h-.6zM294.2 277.2h1.3v.2h-1v.5h1v.3h-1v.5h1.1v.3h-1.4z"/>
<circle cx="186" cy="277.5" r="1.03"/>
<circle cx="249.9" cy="274.2" r="2.85"/>
<circle cx="263" cy="278.1" r=".62"/>
<circle cx="263.1" cy="278.1" r=".9"/>
</g>
<path d="M106.9 60.8l4.8-.8-.1-.9 3 1.4-2.4 2.5-.1-1-4.9 .8zM117.1 109.1l4.9-.8-.2-1 3.1 1.5-2.4 2.5-.2-1-4.9 .8zM308.3 124.1l2.7-2.2 .1 1 5-.4 .2 2.1-5.1 .3 .1 1.1zM210.7 213.9l1.9-.9 .2 2.1-.6-.3-1.5 2.6-1.1-.6 1.6-2.6z" fill="none" stroke="#000" stroke-width=".3"/>
<g fill="none" stroke="#000" stroke-width=".3">
<path d="M368.9 259.4h-.5v-.7a5.7 5.7 0 0 0-2.7 3 6.8 6.8 0 0 0 3.2 4.2M369.4 258.2l1.4-.4a1.45 1.45 0 0 1 1.5 1.4l.4 1.3a5.3 5.3 0 0 1 .9 5.5 3.4 3.4 0 0 1-4.7-.1v-6.5h.5zM359.3 271l.3-.3 .2 .2 3.5-3.5 2.2 2.3-3.8 3.8zM360.9 265.1l2.4 2.3-3.5 3.5-2.3-2.4zM361.7 273.5l3.8-3.8 2.3 2.3-3.8 3.7zM364 275.7l3.8-3.7 2.2 2.2-3.7 3.8zM371.5 277.4l-1.4-3.1-3.8 3.7 2.3 2.3M373.2 261.7h-1.3v5.2M374.7 261.7h6l-.3-2.1h-.9v-.2l-5.7-.1 1.2 3.3 1.8 3 .6 2.2h3.1v-3.1h-4.3M377.4 269.2h2v1.6l2.4 .1 .4 3.7a3.7 3.7 0 0 1-3.7-2l-.8-1.5zM380.7 261.7l.3 3h-.5M368.6 280.3l2.9-2.9 1.5 2.2 1.8 1.9-1.3 1.2h-2.4z"/>
<path d="M371.9 283.6h1.9l1.5-1.6a3.1 3.1 0 0 0 2.7 .6v3.3h-6.1zM378 282.6l4.9 .1v3.2h-4.9z"/>
</g>
<g fill="#000" stroke="#000" stroke-width=".3">
<path d="M377.4 269.2l2 .5v-.5zM377.4 269.2l2 .5h-1.9z"/>
<path d="M377.5 269.7l1.9 .6v-.6zM377.5 269.7l1.9 .6h-1.8z"/>
<path d="M377.6 270.3l1.8 .5v-.5zM377.6 270.3l1.8 .5h-1.7z"/>
<path d="M377.7 270.8h3.7zM377.7 270.8h3.7z"/>
<path d="M377.7 270.8l3.7 .1zM377.7 270.8l3.7 .1z"/>
<path d="M377.7 270.9l4.1 .2v-.2zM377.7 270.9l4.1 .2h-4.1z"/>
<path d="M377.7 271.1l4.1 .6v-.6zM377.7 271.1l4.1 .6h-3.8z"/>
<path d="M378 271.7l3.9 .7-.1-.7zM378 271.7l3.9 .7h-3.6z"/>
<path d="M378.3 272.4l3.7 .6-.1-.6zM378.3 272.4l3.7 .6h-3.2z"/>
<path d="M378.8 273l3.3 .6-.1-.6zM378.8 273l3.3 .6h-2.8z"/>
<path d="M379.3 273.6l2.8 .5v-.5zM379.3 273.6l2.8 .5h-2.2z"/>
<path d="M379.9 274.1l2.3 .5-.1-.5zM379.9 274.1l2.3 .5h-1.5z"/>
</g>
<text font-size="8.2" x="47.3" y="228">B1F-020 铺位平面图</text>
<text font-size="8.1" x="13.3" y="279.8">B1F-020 铺位</text>
<text font-size="7.2" x="194.8" y="225.5">前面进口</text>
<g font-size="6.8">
<text x="83.1" y="64.8">前面进口</text>
<text x="90.1" y="112.7">前面进口</text>
<text x="320.3" y="126">后面进口</text>
</g>
<text font-size="4.2" x="137.7" y="267.3">B1-020</text>
<text font-size="4" x="14.4" y="269.1">B S MALL</text>
<g font-size="3.4">
<text x="244.2" y="92">空调位置</text>
<text x="238.2" y="107">冷水管径De32</text>
<text x="238.2" y="112">热水管径De32</text>
<text x="107.5" y="262.7">AS NOTED</text>
<text x="127.3" y="262.7">A4</text>
<text x="112.6" y="271.6">2020-9-29</text>
<text x="126.2" y="280.7">平面图</text>
<text x="6.5" y="294.8">图纸版权归上海帝泰发展有限公司所有</text>
</g>
<g font-size="3.3">
<text x="133.8" y="20.3">200</text>
<text x="165.9" y="20.3">5372</text>
<text x="199.4" y="20.3">200</text>
<text x="220.8" y="20.3">3545</text>
<text x="247.4" y="20.3">850</text>
<text x="257.8" y="20.3">915</text>
<text x="267.9" y="20.3">800</text>
<text x="118.4" y="30.7" transform="rotate(89 118.4 30.7)">200</text>
<text x="288.3" y="34.6" transform="rotate(-90 288.3 34.6)">200</text>
<text x="118.8" y="38.1" transform="rotate(87 118.8 38.1)">1093</text>
<text x="121.2" y="56.4" transform="rotate(82 121.2 56.4)">1800</text>
<text x="288.3" y="60" transform="rotate(-90 288.3 60)">4000</text>
<text x="125.4" y="81" transform="rotate(76 125.4 81)">2108</text>
<text x="291.9" y="82" transform="rotate(84 291.9 82)">226</text>
<text x="288.3" y="84.1" transform="rotate(-90 288.3 84.1)">200</text>
<text x="293.5" y="97.9" transform="rotate(84 293.5 97.9)">2612</text>
<text x="132.7" y="104.6" transform="rotate(69 132.7 104.6)">1800</text>
<text x="296.4" y="121.9" transform="rotate(83 296.4 121.9)">1500</text>
<text x="299.8" y="151.1" transform="rotate(83 299.8 151.1)">3447</text>
<text x="258.1" y="160.2">32A开关箱</text>
<text x="165.7" y="162.2" transform="rotate(51 165.7 162.2)">8735</text>
<text x="247.4" y="169.4">900</text>
<text x="302.8" y="177.4" transform="rotate(84 302.8 177.4)">906</text>
<text x="236.9" y="181.9" transform="rotate(-90 236.9 181.9)">900</text>
<text x="304" y="187.8" transform="rotate(84 304 187.8)">905</text>
<text x="305.8" y="198.1" transform="rotate(84 305.8 198.1)">881</text>
<text x="212.6" y="207.2" transform="rotate(34 212.6 207.2)">1800</text>
<text x="228.3" y="217.5" transform="rotate(30 228.3 217.5)">855</text>
<text x="247.2" y="220.7">1000</text>
<text x="263.3" y="220.7">1701</text>
<text x="279.7" y="220.7">974</text>
<text x="240.8" y="229.4">213</text>
<text x="286.5" y="228.9">196</text>
</g>
<g font-size="2.8">
<text x="12.9" y="258.6">PROJECT</text>
<text x="110.5" y="258.1">SCALE</text>
<text x="136.5" y="258.4">SHEET NO.</text>
<text x="164" y="258.3">CLIENT</text>
<text x="329.9" y="258.3">LOCATION</text>
<text x="110.8" y="267.3">DATE</text>
<text x="110.9" y="276.6">SHEET TITLE</text>
</g>
<g font-size="1.4">
<text x="109.7" y="285.4">2</text>
<text x="111.7" y="285.4">4</text>
<text x="113.7" y="285.4">6</text>
<text x="115.7" y="285.4">8</text>
<text x="117.7" y="285.4">10</text>
<text x="122.7" y="285.4">15</text>
<text x="127.7" y="285.4">20</text>
<text x="132.7" y="285.4">25</text>
<text x="137.7" y="285.4">30</text>
<text x="147.7" y="285.4">40</text>
<text x="156.1" y="285.5">50</text>
</g>
</svg>
